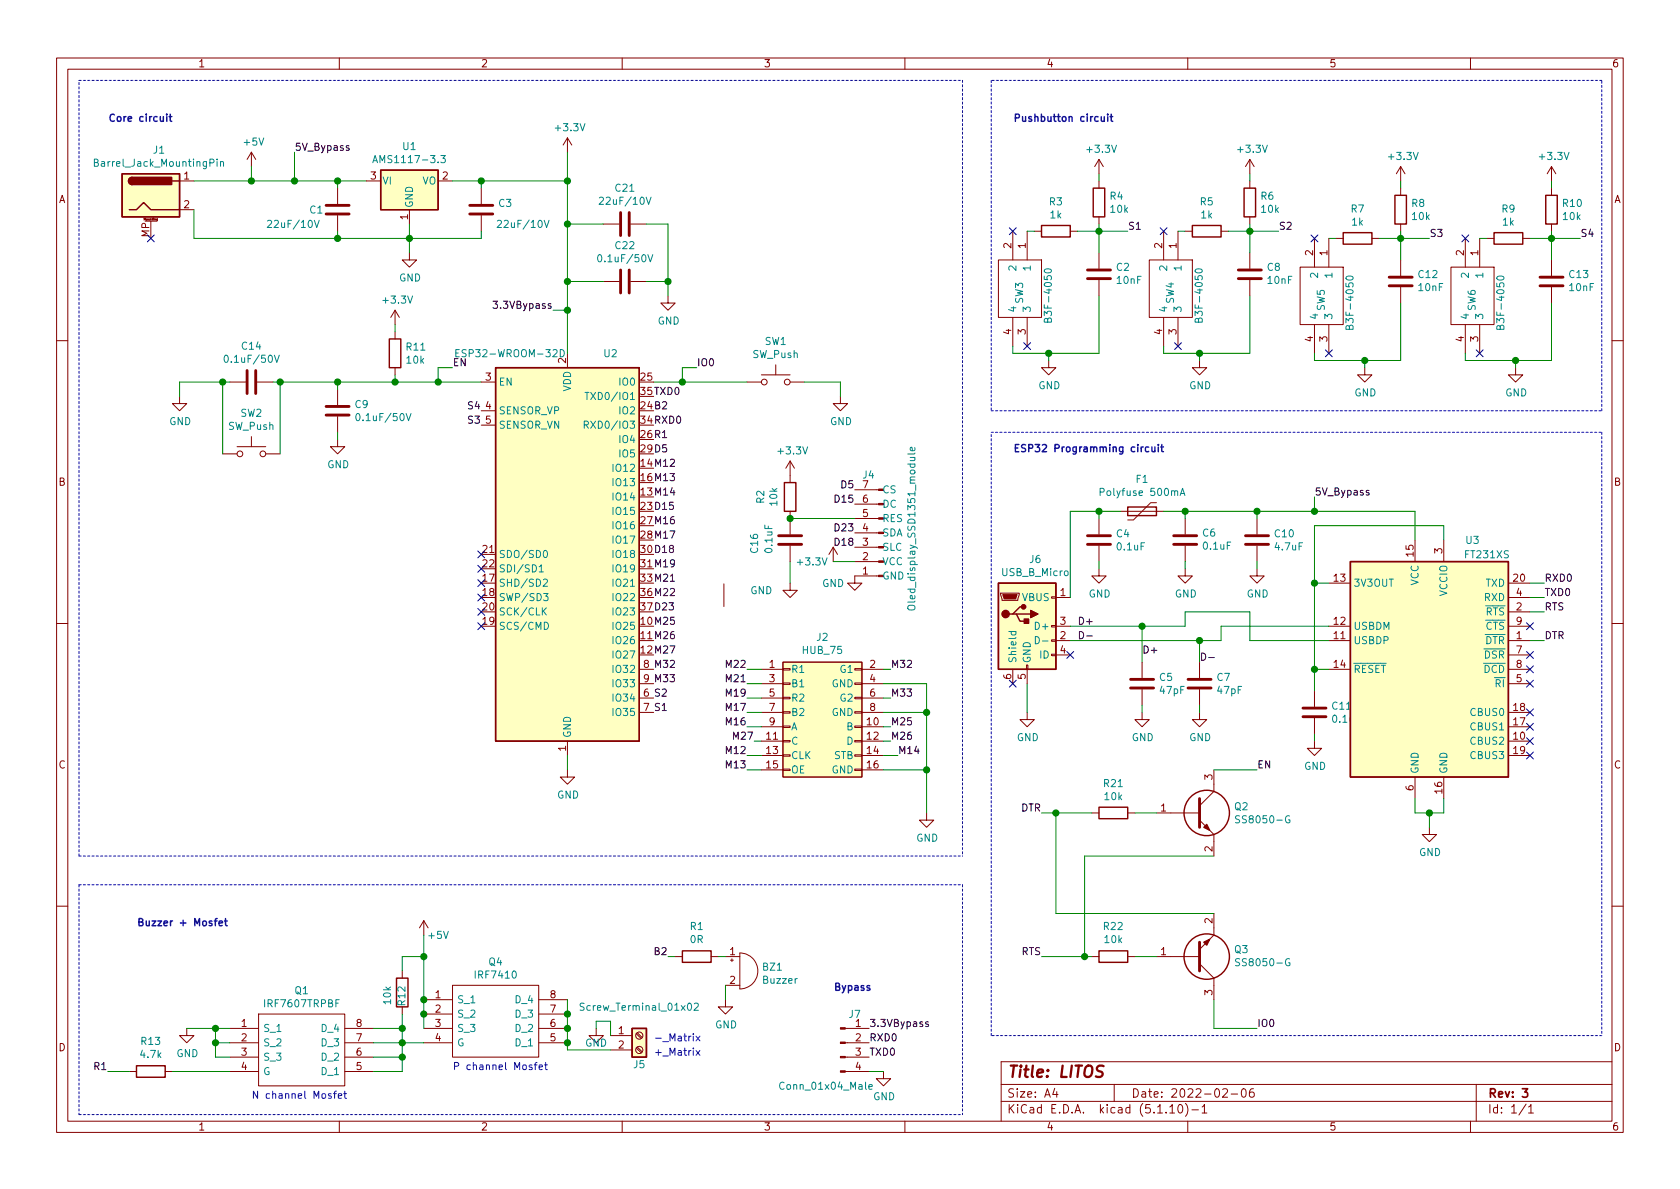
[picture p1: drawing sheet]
<svg xmlns="http://www.w3.org/2000/svg" width="297mm" height="210mm" viewBox="0 0 297 210" stroke-linecap="round" stroke-linejoin="round" font-family="sans-serif">
<g fill="none" stroke="#840000" stroke-width=".18">
<path d="M10 10.3h277v189.9h-277zM12 12.2h273v186.1h-273zM60 10.3v1.9M110 10.3v1.9M160 10.3v1.9M210 10.3v1.9M260 10.3v1.9M25.7 39.1h2M26.7 39.1v3.1M27.8 38.7v.3l-.1 .1M27.8 38.7l-.1 .1v.1h.1M31.7 32h2.6"/>
<path d="M31.7 37.1h2.6M44.4 26.9v2.6M44.4 26.9l-.7 1.3M44.4 26.9l.8 1.3M59.7 33.3v2.8M59.7 38.1v2.8M64.8 32h2.5M72.4 37.1v2.5M77.5 32h2.5M85.1 33.3v2.8M85.1 38.1v2.8M100.3 24.4l-.7 1.2"/>
<path d="M100.3 24.4v2.5M100.3 24.4l.8 1.2M106.7 39.6h2.8M111.5 39.6h2.8M194.3 28.2v2.5M194.3 32v1.3M194.3 38.3v1.3M194.3 28.2l-.8 1.3M194.3 28.2l.8 1.3M221 28.2v2.5M221 32v1.3M221 38.3v1.3"/>
<path d="M221 28.2l-.8 1.3M221 28.2l.7 1.3M247.6 29.5v2.5M247.6 33.3v1.2M247.6 39.6v1.3M247.6 29.5l-.7 1.2M247.6 29.5l.8 1.2M274.3 29.5v2.5M274.3 33.3v1.2M274.3 39.6v1.3M274.3 29.5l-.7 1.2M274.3 29.5l.8 1.2"/>
<path d="M69.8 54.9v2.5M69.8 58.7v1.2M69.8 54.9l-.7 1.2M69.8 54.9l.8 1.2M72.4 44.7v1.3h1.3l-1.3 1.2-1.3-1.2h1.3M106.7 49.8h2.8M111.5 49.8h2.8M118.1 52.3v1.3h1.3l-1.3 1.3-1.3-1.3h1.3M176.5 46h7.6v10.1h-7.6zM179.1 40.9v5.1M179.1 56.1v5.1M181.6 40.9v5.1"/>
<path d="M181.6 56.1v5.1M182.9 40.9h1.2M189.2 40.9h1.3M194.3 44.7v2.8M194.3 49.5v2.8M203.2 46h7.6v10.1h-7.6zM205.7 40.9v5.1M205.7 56.1v5.1M208.3 40.9v5.1M208.3 56.1v5.1M209.5 40.9h1.3M215.9 40.9h1.3"/>
<path d="M221 44.7v2.8M221 49.5v2.8M229.9 47.2h7.6v10.2h-7.6zM232.4 42.2v5M232.4 57.4v5.1M234.9 42.2v5M234.9 57.4v5.1M236.2 42.2h1.3M242.6 42.2h1.2M247.6 46v2.8M247.6 50.8v2.8M256.5 47.2h7.7v10.2h-7.7z"/>
<path d="M259.1 42.2v5M259.1 57.4v5.1M261.6 42.2v5M261.6 57.4v5.1M262.9 42.2h1.3M269.2 42.2h1.3M274.3 46v2.8M274.3 50.8v2.8M10 60.2h2M31.7 70.1v1.3h1.3l-1.3 1.2-1.2-1.2h1.2M40.6 67.6h2.8M41.9 79h5.1"/>
<path d="M44.4 77.2v1.8M45.5 67.6h2.8M59.7 77.7v1.3h1.3l-1.3 1.3-1.3-1.3h1.3M59.7 68.8v2.8M59.7 73.7v2.7M69.8 65v1.3M85.1 67.6h2.5M85.1 72.6h2.5M85.1 75.2h2.5M100.3 62.5v2.5M132.1 67.6h2.5M134.6 66.3h5.1"/>
<path d="M137.2 64.5v1.8M139.7 67.6h2.5M148.6 70.1v1.3h1.3l-1.3 1.2-1.3-1.2h1.3M185.4 63.7v1.3h1.3l-1.3 1.3-1.3-1.3h1.3M212.1 63.7v1.3h1.3l-1.3 1.3-1.3-1.3h1.3M241.3 65v1.3h1.3l-1.3 1.3-1.3-1.3h1.3M268 65v1.3h1.2l-1.2 1.3-1.3-1.3h1.3M285 60.2h2M39.4 80.3h2.5M47 80.3h2.5M139.7 81.5l-.8 1.3M139.7 81.5v3.8"/>
<path d="M139.7 90.4v4.1M139.7 96.5v2.8M139.7 81.5l.8 1.3M147.3 96.8l-.7 1.2M147.3 96.8v2.5M147.3 96.8l.8 1.2M151.1 86.6h4.2M151.1 89.1h4.2M151.1 91.7h4.2M151.1 94.2h4.2M151.1 96.8h4.2M151.1 99.3h4.2"/>
<path d="M194.3 91.7v2.8M194.3 96.5v2.8M198.1 90.4h7.6M204.5 88.9h-1l-3.1 3h-1M209.5 91.7v2.8M209.5 96.5v2.8M222.2 91.7v2.8M222.2 96.5v2.8M250.2 95.5v3.8M255.3 95.5v3.8M10 110.3h2M113 118.4h2.6"/>
<path d="M128 103.2v4.1M134.6 118.4h3.8M138.4 117.1h14v20.3h-14zM138.4 118.2h1.3v.3h-1.3zM139.7 103.1v1.3h1.3l-1.3 1.3-1.3-1.3h1.3M151.1 118.2h1.3v.3h-1.3zM152.4 118.4h3.8M155.3 101.8h-4.2v1.3h1.3l-1.3 1.3-1.2-1.3h1.2M176.9 104.9h3.3v.3l-.2 1h-2.8zM179.1 118.4v2.5M181.5 117.6h.2v.8h-.2zM181.6 118.4v2.5"/>
<path d="M185.9 115.7h.8v.2h-.8zM185.9 113.2h.8v.2h-.8zM185.9 110.6h.8v.3h-.8zM185.9 105.5h.8v.3h-.8zM186.7 105.7h2.5M186.7 113.3h2.5M186.7 110.7h2.5M186.7 115.8h2.5M194.3 100.6v1.2h1.3l-1.3 1.3-1.3-1.3h1.3M201.9 117.1v2.8M209.5 100.6v1.2h1.3l-1.3 1.3-1.2-1.3h1.2M212.1 117.1v2.8"/>
<path d="M222.2 100.6v1.2h1.3l-1.3 1.3-1.2-1.3h1.2M234.9 113.3h3.9M234.9 110.7h3.9M234.9 103.1h3.9M234.9 118.4h3.9M266.7 105.7h3.8M266.7 113.3h3.8M266.7 110.7h3.8M266.7 115.8h3.8M266.7 103.1h3.8M266.7 118.4h3.8M266.7 108.2h3.8"/>
<path d="M285 110.3h2M100.3 136.1v1.3h1.3l-1.3 1.3-1.2-1.3h1.2M100.3 131.1v2.5M113 126h2.6M113 120.9h2.6M113 123.4h2.6M134.6 131.1h3.8M134.6 128.5h3.8M134.6 126h3.8M134.6 133.6h3.8M134.6 120.9h3.8M134.6 123.4h3.8"/>
<path d="M134.6 136.1h3.8M138.4 136h1.3v.3h-1.3zM138.4 133.5h1.3v.2h-1.3zM138.4 130.9h1.3v.3h-1.3zM138.4 128.4h1.3v.2h-1.3zM138.4 125.9h1.3v.2h-1.3zM138.4 123.3h1.3v.3h-1.3zM138.4 120.8h1.3v.2h-1.3zM151.1 136h1.3v.3h-1.3zM151.1 133.5h1.3v.2h-1.3zM151.1 130.9h1.3v.3h-1.3zM151.1 128.4h1.3v.2h-1.3z"/>
<path d="M151.1 125.9h1.3v.2h-1.3zM151.1 123.3h1.3v.3h-1.3zM151.1 120.8h1.3v.2h-1.3zM152.4 131.1h3.8M152.4 128.5h3.8M152.4 126h3.8M152.4 133.6h3.8M152.4 120.9h3.8M152.4 123.4h3.8M152.4 136.1h3.8M181.6 126v1.2h1.3l-1.3 1.3-1.3-1.3h1.3M201.9 126v1.2h1.3l-1.3 1.3-1.2-1.3h1.2"/>
<path d="M201.9 121.9v2.8M212.1 126v1.2h1.3l-1.3 1.3-1.3-1.3h1.3M212.1 121.9v2.8M214.6 136.1v3.8l-2.5 2.6M232.4 131.1v1.2h1.3l-1.3 1.3-1.3-1.3h1.3M232.4 122.2v2.8M232.4 127v2.8M250.2 137.4v3.8M255.3 137.4v3.8M266.7 131.1h3.8M266.7 128.5h3.8M266.7 126h3.8"/>
<path d="M266.7 133.6h3.8M266.7 120.9h3.8M163.8 143.8v1.2h1.3l-1.3 1.3-1.2-1.3h1.2M193 143.8h1.3M199.4 143.8h1.3M204.5 143.8h7.6M212.1 145l2.5 2.6v3.8M252.7 146.3v1.3h1.3l-1.3 1.2-1.2-1.2h1.2M10 160.2h2M45.7 179.3h15.3v12.7h-15.3zM71.1 171.7v1.3M71.1 178v1.3"/>
<path d="M74.9 176.8h5.1M74.9 179.3h5.1M74.9 162.8l-.7 1.3M74.9 162.8v2.5M74.9 162.8l.8 1.3M80 174.2h15.2v12.7h-15.2zM95.2 176.8h5.1M95.2 179.3h5.1M119.4 169.2h1.2M125.7 169.2h1.3M128.3 176.8v1.2h1.2l-1.2 1.3-1.3-1.3h1.3M128.3 169.2h2.5"/>
<path d="M128.3 174.2h2.5M129.2 169.8h.5M129.4 169.5v.5M130.8 168.5a3.2 3.2 0 0 1 3.2 3.2 3.2 3.2 0 0 1-3.2 3.2zM193 169.2h1.3M199.4 169.2h1.3M204.5 169.2h7.6M212.1 170.4l2.5 2.6v3.8M214.6 161.5v3.8l-2.5 2.6M285 160.2h2M22.9 189.5h1.2M29.2 189.5h1.3"/>
<path d="M33 181.9v1.2h1.3l-1.3 1.3-1.3-1.3h1.3M40.6 181.9h5.1M40.6 184.4h5.1M40.6 186.9h5.1M40.6 189.5h5.1M60 198.3v1.9M61 181.9h5M61 184.4h5M61 186.9h5M61 189.5h5M74.9 181.9h5.1M74.9 184.4h5.1"/>
<path d="M95.2 181.9h5.1M95.2 184.4h5.1M105.4 181.9v1.2h1.3l-1.3 1.3-1.3-1.3h1.3M107.9 183.1h3.9M107.9 185.7h3.9M110 198.3v1.9M112.5 185.3l.9 .9M112.5 182.8l.9 .8M112.7 185.2l.8 .8M112.7 182.6l.8 .9M149.5 181.9h4.2M149.5 184.4h4.2"/>
<path d="M149.5 186.9h4.2M149.5 189.5h4.2M156.2 189.5v1.2h1.3l-1.3 1.3-1.3-1.3h1.3M160 198.3v1.9M177 194.8h108M177 191.8h108M186.5 192.5l-.4 1h1M186.8 193v1M197 191.8v3M206.8 195.8l.5-.5v1.5M206.8 196.8h.9M208.5 195.4l.1-.1a.8 .8 0 0 1 .5 .8 .8 .8 0 0 1-.5 .7 1 1 0 0 1-.1-1.4z"/>
<path d="M209.6 195.1a1.71 1.71 0 0 1 0 2.3M210 198.3v1.9M210.7 196.3h1.2M212.5 195.8l.5-.5v1.5M212.5 196.8h.9M216.2 192.7l.2-.2h.4l.2 .5-.9 1h.9M217.7 193.5h1.1M219.6 192.7l.4-.2a.94 .94 0 0 1 0 1.5 .82 .82 0 0 1-.4-1.3zM221.6 192.5a.59 .59 0 0 0-.7 .7l.1 .7 .2 .1 .5-.1 .1-.5-.2-.2-.4-.1-.3 .3M260 198.3v1.9M261 191.8v6.5M269.8 195.2l-1.2 2"/>
<path d="M270.3 195.8l.4-.5v1.5M270.3 196.8h.8M285 187.8h-108v10.4"/>
<circle cx="135.1" cy="67.6" r=".51"/>
<circle cx="139.2" cy="67.6" r=".51"/>
<circle cx="42.4" cy="80.3" r=".51"/>
<circle cx="46.5" cy="80.3" r=".51"/>
<circle cx="113" cy="183.1" r=".63"/>
<circle cx="113" cy="185.7" r=".63"/>
</g>
<path d="M269.2 192.5h.9l-.5 .6 .4 .1v.7l-.2 .1-.6-.1" fill="none" stroke="#840000" stroke-width=".3"/>
<path d="M195.1 188.5a.84 .84 0 0 0-1 .1 .46 .46 0 0 0 .2 .8l.3 .1a.48 .48 0 0 1 .4 .5 .48 .48 0 0 1-.5 .4l-.7-.1" fill="none" stroke="#840000" stroke-width=".41"/>
<g fill="#ffffc2" stroke="#ffffc2" stroke-width=".18">
<path d="M67.3 30.1h10.2v7h-10.2z"/>
<path d="M21.6 30.7h10.1v7.6h-10.1z"/>
<path d="M176.5 103.1h10.2v15.3h-10.2z"/>
<path d="M238.8 99.3h27.9v38.1h-27.9z"/>
<path d="M87.6 65h25.4v66.1h-25.4z"/>
<path d="M111.8 181.9h2.5v5h-2.5z"/>
<path d="M138.4 117.1h14v20.3h-14z"/>
</g>
<g fill="none" stroke="#840000" stroke-width=".25">
<path d="M21.6 30.7h10.1v7.6h-10.1zM22.9 37.1h1.2l1.3-1.3 1.3 1.3h5M23.4 31.4a.63 .63 0 0 0-.7 .6 .63 .63 0 0 0 .7 .6M30.5 32h1.2M67.3 30.1h10.2v7h-10.2zM184.1 39.9h5.1v2h-5.1zM193.3 33.3h2v5h-2zM210.8 39.9h5.1v2h-5.1zM220 33.3h2v5h-2zM246.6 34.5h2.1v5.1h-2.1zM273.3 34.5h2v5.1h-2zM68.8 59.9h2.1v5.1h-2.1z"/>
<path d="M237.5 41.1h5.1v2.1h-5.1zM264.2 41.1h5v2.1h-5zM87.6 65h25.4v66.1h-25.4zM138.7 85.3h2v5.1h-2zM199.4 89.7h5.1v1.5h-5.1zM238.8 99.3h27.9v38.1h-27.9zM176.5 103.1h10.2v15.3h-10.2zM179.1 108.6h.6l.6 1.2h1.3M179.7 108.6h2.5M181 107.3h-.7l-1.2 1.3h-.7M194.3 142.7h5.1v2.1h-5.1zM70.1 173h2v5h-2z"/>
<path d="M120.6 168.1h5.1v2.1h-5.1zM194.3 168.1h5.1v2.1h-5.1zM24.1 188.5h5.1v2h-5.1zM111.8 181.9h2.5v5h-2.5z"/>
<circle cx="213.4" cy="143.8" r="4"/>
<circle cx="213.4" cy="169.2" r="4"/>
</g>
<g fill="none" stroke="#008484" stroke-width=".18">
<path d="M16.7 28.7h.5l.1-.2v-.2l-.6-.2v1.3h.5l.1-.1 .1-.3-.3-.3M38.4 28.1v.2M38.4 28.6v.8M39 28.7l.2-.1h.3v.8M39 28.6v.8M47.3 39.1l.5-.1 .2 .3-.8 .9h.8M55.6 39l.4 1.2 .4-1.2M65.9 28.8l.4-1.3 .5 1.3M66 28.4h.6M78 27.5h.7l-.4 .5 .4 .1v.4l-.2 .3-.5-.2M87.9 39.1l.5-.1 .3 .3-.8 .9h.8M96.2 39l.4 1.2 .5-1.2"/>
<path d="M106 35l.5-.1 .2 .3-.8 .9h.8M114.2 34.9l.5 1.2 .4-1.2M105.8 45.2l.2-.2a.67 .67 0 0 1 .4 .7 .67 .67 0 0 1-.4 .6l-.3-.5zM114.6 45l.4 1.3 .4-1.3M184.8 47.6a.68 .68 0 0 1 1.1 .3 .73 .73 0 0 1-1.3-.1zM185.2 56.5l.3-.3h.2l.2 .3v.5h-1.3l.2-.6 .2-.1 .2 .1v.6M211.4 47.6a.68 .68 0 0 1 1.2 .3 .73 .73 0 0 1-1.3-.1zM211.9 56.5l.2-.3h.2l.3 .3v.5h-1.3l.1-.6 .3-.1 .2 .1v.6M238.1 48.9a.68 .68 0 0 1 1.1 .3 .73 .73 0 0 1-1.2-.1zM238.6 57.8l.2-.3h.2l.2 .3v.4h-1.2l.1-.6h.2l.2 .1 .1 .5M264.8 48.9a.68 .68 0 0 1 1.1 .3 .73 .73 0 0 1-1.3-.1zM265.3 57.8l.2-.3h.2l.2 .3v.4h-1.3l.2-.6h.2l.2 .1 .1 .5"/>
<path d="M39.8 62.9l.1-.1a.67 .67 0 0 1 .5 .6 .67 .67 0 0 1-.5 .7l-.3-.5zM48.5 62.8l.4 1.3 .5-1.3M63 73.2l.2-.1a.67 .67 0 0 1 .5 .7 .67 .67 0 0 1-.5 .6l-.3-.5zM71.8 73.1l.4 1.3 .5-1.3M80.6 62.4h.4M81.2 61.8h-.6v1.3h.6M99.1 61.8a.64 .64 0 0 1 .7 .7 .64 .64 0 0 1-.7 .6zM103.3 75.1h.6l.1-.2v-.3l-.2-.1h-.5v1.2M103.4 69.4h.7M103.6 75.1l.4 .6M103.8 69.4v1.3M161.7 79.1l.1 .4-.2 .2-.6-.1v-.5h.2l.1 .6"/>
<path d="M96.2 97.5l.2-.2a.67 .67 0 0 1 .4 .7 .67 .67 0 0 1-.4 .6l-.3-.2v-.3zM161.8 80.1l-.2 .2h-1.1M194.5 87h.6l.1-.5-.2-.1h-.5v1.2M208.7 87.6l.4-1.2 .4 1.2M208.8 87.3h.6M95.3 100.2l.4-.3v1.2M95.3 101.1h.8M96.1 102.5l.4-.1 .3 .4-.8 .9h.8M96.1 108l.5 .8M96.1 104.9h.8l-.4 .5 .4 .2-.1 .6h-.5l-.2-.1M96.2 110a.64 .64 0 0 1 .8 .7 .64 .64 0 0 1-.8 .6zM96.6 107.5l-.7 .7"/>
<path d="M160.7 107.1a.88 .88 0 0 1 1.1 .2l-.1 .4a.83 .83 0 0 1-1.2-.1zM178.4 111.7h1.2M178.8 111.7v.4l.2 .2 .6-.1v-.5M183.1 112.6a.64 .64 0 0 1 .7 .6 .64 .64 0 0 1-.7 .6zM184.3 113.4h1M219.2 144.3l-.5-.1-.2 .2-.1 .2 .2 .2 .4 .2 .2 .3-.3 .2h-.5M228 144.3a.59 .59 0 0 0-.7 .6 .59 .59 0 0 0 .7 .6l.1-.5h-.3M103.3 177.5l-.5-.1-.2 .1 .1 .4 .5 .3 .1 .2-.3 .3-.4-.1M122.8 177.5l.4-.1 .3 .3-.1 .2-.7 .8h.8M219.2 169.6l-.5-.1-.2 .1-.1 .3 .2 .2 .4 .2 .2 .3-.3 .2-.5-.1M228 169.6a.59 .59 0 0 0-.7 .6 .59 .59 0 0 0 .7 .5l.1-.4h-.3M153.6 192.2l.6-.1v-.3h-.4l-.2 .2 .1 .6h.5"/>
</g>
<g fill="#840000" stroke="#840000" stroke-width=".25">
<path d="M22.9 31.5l.5-.1v1.2a.64 .64 0 0 1-.6-.4 .64 .64 0 0 1 .1-.7z"/>
<path d="M23.4 31.4h7v1.2h-7z"/>
<path d="M212.9 166.6l1-.5-.5 1z"/>
<path d="M212.9 146.3l.5-.5 .5 1z"/>
<path d="M181.1 109.5h.8v.7h-.8z"/>
<path d="M182.2 107.9l1.3 .7-1.3 .6z"/>
<circle cx="177.8" cy="108.6" r=".63"/>
<circle cx="181" cy="107.3" r=".38"/>
</g>
<g fill="none" stroke="#840000" stroke-width=".51">
<path d="M57.7 37.8h4M57.7 36.3h4M83.1 37.8h4M83.1 36.3h4M109.7 37.6v4.1M111.3 37.6v4.1M109.7 47.7v4.1M111.3 47.7v4.1M192.3 47.7h4M192.3 49.3h4M218.9 47.7h4.1M218.9 49.3h4.1"/>
<path d="M245.6 49h4.1M245.6 50.5h4.1M272.3 49h4.1M272.3 50.5h4.1M43.7 65.5v4.1M45.2 65.5v4.1M57.7 73.4h4M57.7 71.9h4M137.7 94.7h4M137.7 96.3h4M192.3 94.7h4M192.3 96.3h4"/>
<path d="M207.5 94.7h4.1M207.5 96.3h4.1M220.2 94.7h4.1M220.2 96.3h4.1M199.9 121.7h4.1M199.9 120.1h4.1M210.1 121.7h4M210.1 120.1h4M230.4 126.7h4M230.4 125.2h4M212.1 141.2v5.1M212.1 166.6v5.1"/>
</g>
<g fill="#840000" stroke="#840000" stroke-width=".18">
<path d="M148.6 189.4h.9v.2h-.9z"/>
<path d="M148.6 186.8h.9v.3h-.9z"/>
<path d="M148.6 184.3h.9v.2h-.9z"/>
<path d="M148.6 181.7h.9v.3h-.9z"/>
<path d="M177.3 105.2h2.5l-.2 .7h-2.1z"/>
<path d="M155.3 86.5h.9v.2h-.9z"/>
<path d="M155.3 89h.9v.3h-.9z"/>
<path d="M155.3 91.6h.9v.2h-.9z"/>
<path d="M155.3 94.1h.9v.3h-.9z"/>
<path d="M155.3 96.6h.9v.3h-.9z"/>
<path d="M155.3 99.2h.9v.2h-.9z"/>
<path d="M155.3 101.7h.9v.3h-.9z"/>
</g>
<g fill="none" stroke="#0000c2" stroke-width=".18" stroke-dasharray=".4 .4">
<path d="M14 14.2h156.2M170.2 14.2v137.2M175.3 14.2v58.4M283.2 14.2h-107.9M175.3 72.6h107.9M175.3 76.4h107.9M283.2 72.6v-58.4M283.2 76.4v106.7M14 151.4h156.2M14 156.5v40.6M14 156.5h156.2M14 151.4v-137.2"/>
<path d="M170.2 156.5v40.6M14 197.1h156.2M175.3 183.1v-106.7M283.2 183.1h-107.9"/>
</g>
<g fill="none" stroke="#008400" stroke-width=".18">
<path d="M34.3 32h30.5M34.3 37.1v5.1h50.8v-1.3M44.4 29.5v2.5M52.1 26.9v5.1M59.7 32v1.3M72.4 39.6v5.1M80 32h20.3M85.1 32v1.3M100.3 26.9v35.6M100.3 39.6h6.4M114.3 39.6h3.8v12.7M194.3 30.7v1.3"/>
<path d="M194.3 39.6v5.1M221 30.7v1.3M221 39.6v5.1M247.6 32v1.3M274.3 32v1.3M59.7 40.9v1.3M69.8 57.4v1.3M97.8 54.9h2.5M100.3 49.8h6.4M114.3 49.8h3.8M181.6 40.9h1.3M190.5 40.9h8.9"/>
<path d="M194.3 52.3v10.2h-15.2v-1.3M208.3 40.9h1.2M217.2 40.9h8.9M221 52.3v10.2h-15.3v-1.3M234.9 42.2h1.3M243.8 42.2h8.9M247.6 53.6v10.1h-15.2v-1.2M247.6 40.9v5.1M261.6 42.2h1.3M270.5 42.2h8.9M274.3 40.9v5.1M274.3 53.6v10.1h-15.2v-1.2"/>
<path d="M39.4 67.6v12.7M40.6 67.6h-8.9v2.5M48.3 67.6h36.8M49.5 67.6v12.7M59.7 67.6v1.2M59.7 76.4v1.3M69.8 66.3v1.3M80 65h-2.5v2.6M115.6 67.6h16.5M123.2 65h-2.6v2.6M142.2 67.6h6.4v2.5M185.4 62.5v1.2"/>
<path d="M212.1 62.5v1.2M241.3 63.7v1.3M268 63.7v1.3M139.7 99.3v3.8M139.7 91.7h11.4M147.3 99.3h3.8M194.3 90.4v1.3M194.3 99.3v1.3M198.1 90.4h-8.9v15.3M205.7 90.4h44.5v5.1M209.5 90.4v1.3M209.5 99.3v1.3"/>
<path d="M222.2 90.4v1.3M222.2 99.3v1.3M232.4 87.9v2.5M255.3 95.5v-2.5h-22.9v29.2M132.1 118.4h2.5M156.2 118.4h1.3M189.2 110.7h20.3v-2.5h11.5v5.1h13.9M201.9 110.7v6.4M212.1 113.3v3.8M232.4 103.1h2.5M232.4 118.4h2.5M234.9 110.7h-19v2.6h-26.7"/>
<path d="M270.5 103.1h2.5M270.5 113.3h2.5M270.5 108.2h2.5M270.5 105.7h2.5M100.3 133.6v2.5M132.1 136.1h2.5M132.1 120.9h2.5M132.1 123.4h2.5M132.1 126h2.5M132.1 128.5h2.5M132.1 133.6h2.5M133.3 131.1h1.3"/>
<path d="M156.2 136.1h7.6M156.2 120.9h7.6v22.9M156.2 123.4h1.3M156.2 126h7.6M156.2 128.5h1.3M156.2 133.6h2.5M156.2 131.1h1.3M181.6 120.9v5.1M201.9 124.7v1.3M212.1 124.7v1.3M214.6 136.1h7.6M232.4 129.8v1.3"/>
<path d="M184.1 143.8h8.9M186.7 143.8v17.7h27.9M200.7 143.8h3.8M214.6 151.4h-22.8v17.8M250.2 141.2v2.6h5.1v-2.6M252.7 143.8v2.5M71.1 179.3v10.2h-5.1M74.9 169.2h-3.8v2.5M74.9 165.3v16.6M100.3 176.8v8.9h7.6M118.1 169.2h1.3M127 169.2h1.3"/>
<path d="M128.3 174.2v2.6M184.1 169.2h8.9M200.7 169.2h3.8M214.6 176.8v5.1h7.6M19 189.5h3.9M30.5 189.5h10.1M33 181.9h7.6M38.1 184.4h2.5M38.1 181.9v5h2.5M66 181.9h5.1M66 184.4h8.9M66 186.9h5.1"/>
<path d="M105.4 181.9v-1.3h2.5v2.5M153.7 189.5h2.5"/>
</g>
<path d="M61.7 25.8l-.3-.1-.2 .2 .1 .2 .4 .1v.3h-.5M87.2 53.3h.8l-.4 .4 .3 .2v.5l-.2 .1-.5-.1M242 86.8l-.3-.1-.1 .2v.2l.4 .1v.3h-.4M190.9 111.7a.64 .64 0 0 1 .7 .6 .64 .64 0 0 1-.7 .6zM192.1 112.5h1M212.4 115.5a.64 .64 0 0 1 .8 .6 .64 .64 0 0 1-.8 .7zM213.7 116.3h1M164.1 180.7h-.3l-.1 .2v.1l.4 .2v.3h-.4" fill="none" stroke="#000" stroke-width=".18"/>
<g fill="none" stroke="#0000c2" stroke-width=".25">
<path d="M29.5 20.2v.1M29.5 20.6v.9M29.9 20.6h.5M30.1 20.2v1.1l.3 .2M195.9 20.2v.1M195.9 20.6v.9M196.3 20.6h.4M196.5 20.2v1.1l.2 .2M203.1 79.1l-.4-.1-.2 .3 .1 .5h.5M203.7 79v.8l.3 .1 .2-.1M204.2 79v.9M204.8 78.6v.1"/>
<path d="M204.8 79v.9M205.2 79h.5M205.4 78.6v1.1l.3 .2M37.9 162.9h.5M38.4 162.4l-.3 .2v1.1M38.7 163.3l.6-.1v-.3h-.4l-.2 .1 .1 .6h.5M39.7 162.9h.5M39.9 162.4v1.1l.3 .2"/>
</g>
<g fill="none" stroke="#0000c2" stroke-width=".18">
<path d="M59 193.4h.5M59.5 193l-.3 .1v1.1M59.8 193.8l.6-.1v-.3h-.4l-.2 .2 .1 .6h.5M60.8 193.4h.5M61 193v1.1l.3 .1M94.5 188.3h.4M94.9 187.9l-.3 .2v1M95.3 188.7l.6-.1v-.2l-.4-.1-.2 .2 .1 .6h.5M96.3 188.3h.5M96.5 187.9v1.1l.3 .1M122.6 182.8v.1M122.6 183.2v.9"/>
<path d="M123.1 185.8l.6 .8M123.1 183.2l.6 .9M123.7 185.8l-.6 .8M123.7 183.2l-.6 .9"/>
</g>
<g fill="#008400" stroke="#008400" stroke-width=".25">
<circle cx="38.1" cy="181.9" r=".51"/>
<circle cx="100.3" cy="179.3" r=".51"/>
<circle cx="71.1" cy="186.9" r=".51"/>
<circle cx="209.6" cy="90.4" r=".51"/>
<circle cx="194.3" cy="90.4" r=".51"/>
<circle cx="74.9" cy="169.2" r=".51"/>
<circle cx="212.1" cy="62.5" r=".51"/>
<circle cx="222.3" cy="90.4" r=".51"/>
<circle cx="39.4" cy="67.6" r=".51"/>
<circle cx="194.3" cy="40.9" r=".51"/>
<circle cx="232.4" cy="90.4" r=".51"/>
<circle cx="241.3" cy="63.7" r=".51"/>
<circle cx="232.4" cy="103.1" r=".51"/>
<circle cx="232.4" cy="118.4" r=".51"/>
<circle cx="163.8" cy="126" r=".51"/>
<circle cx="221" cy="40.9" r=".51"/>
<circle cx="252.7" cy="143.8" r=".51"/>
<circle cx="247.7" cy="42.2" r=".51"/>
<circle cx="118.1" cy="49.8" r=".51"/>
<circle cx="69.9" cy="67.6" r=".51"/>
<circle cx="59.7" cy="67.6" r=".51"/>
<circle cx="74.9" cy="179.3" r=".51"/>
<circle cx="139.7" cy="91.7" r=".51"/>
<circle cx="191.8" cy="169.2" r=".51"/>
<circle cx="100.3" cy="181.9" r=".51"/>
<circle cx="186.7" cy="143.8" r=".51"/>
<circle cx="274.3" cy="42.2" r=".51"/>
<circle cx="120.7" cy="67.6" r=".51"/>
<circle cx="59.7" cy="32" r=".51"/>
<circle cx="59.7" cy="42.2" r=".51"/>
<circle cx="85.1" cy="32" r=".51"/>
<circle cx="38.1" cy="184.4" r=".51"/>
<circle cx="49.5" cy="67.6" r=".51"/>
<circle cx="44.5" cy="32" r=".51"/>
<circle cx="163.8" cy="136.1" r=".51"/>
<circle cx="71.1" cy="181.9" r=".51"/>
<circle cx="100.3" cy="54.9" r=".51"/>
<circle cx="74.9" cy="176.8" r=".51"/>
<circle cx="201.9" cy="110.7" r=".51"/>
<circle cx="100.3" cy="32" r=".51"/>
<circle cx="71.1" cy="184.4" r=".51"/>
<circle cx="77.5" cy="67.6" r=".51"/>
<circle cx="100.3" cy="184.4" r=".51"/>
<circle cx="212.1" cy="113.3" r=".51"/>
<circle cx="100.3" cy="39.6" r=".51"/>
<circle cx="100.3" cy="49.8" r=".51"/>
<circle cx="185.4" cy="62.5" r=".51"/>
<circle cx="52.1" cy="32" r=".51"/>
<circle cx="268" cy="63.7" r=".51"/>
<circle cx="72.4" cy="42.2" r=".51"/>
</g>
<g fill="none" stroke="#000084" stroke-width=".18">
<path d="M26.1 41.5l1.2 1.3M27.3 41.5l-1.2 1.3M178.5 40.3l1.2 1.2M179.7 40.3l-1.2 1.2M205.1 40.3l1.2 1.2M206.3 40.3l-1.2 1.2M231.8 41.5l1.2 1.3M233 41.5l-1.2 1.3M258.5 41.5l1.2 1.3M259.7 41.5l-1.2 1.3M181 60.6l1.2 1.2M182.2 60.6l-1.2 1.2"/>
<path d="M207.7 60.6l1.2 1.2M208.9 60.6l-1.2 1.2M234.3 61.9l1.3 1.2M235.6 61.9l-1.3 1.2M261 61.9l1.2 1.2M262.2 61.9l-1.2 1.2M84.5 97.4l1.2 1.2M84.5 100l1.2 1.2M85.7 97.4l-1.2 1.2M85.7 100l-1.2 1.2M84.5 110.1l1.2 1.2M84.5 107.6l1.2 1.2"/>
<path d="M84.5 105l1.2 1.3M84.5 102.5l1.2 1.2M85.7 110.1l-1.2 1.2M85.7 107.6l-1.2 1.2M85.7 105l-1.2 1.3M85.7 102.5l-1.2 1.2M188.6 115.2l1.2 1.2M189.8 115.2l-1.2 1.2M269.9 110.1l1.2 1.2M269.9 115.2l1.2 1.2M269.9 117.7l1.2 1.3M271.1 110.1l-1.2 1.2"/>
<path d="M271.1 115.2l-1.2 1.2M271.1 117.7l-1.2 1.3M178.5 120.3l1.2 1.2M179.7 120.3l-1.2 1.2M269.9 120.3l1.2 1.2M269.9 125.4l1.2 1.2M269.9 127.9l1.2 1.2M269.9 130.4l1.2 1.3M269.9 133l1.2 1.2M271.1 120.3l-1.2 1.2M271.1 125.4l-1.2 1.2M271.1 127.9l-1.2 1.2"/>
<path d="M271.1 130.4l-1.2 1.3M271.1 133l-1.2 1.2"/>
</g>
<text font-size="2.8" fill="#840000" x="178" y="190.5">Title: LITOS</text>
<g font-size="2.1" fill="#840000">
<text x="178" y="196.9">KiCad E.D.A. kicad (5.1.10)-1</text>
<text x="178" y="194.1">Size: A4</text>
<text x="200" y="194.1">Date: 2022-02-06</text>
<text x="263" y="194.1">Rev: 3</text>
<text x="263" y="196.9">Id: 1/1</text>
</g>
<g font-size="1.8" fill="#840000">
<text x="35" y="11.9">1</text>
<text x="85" y="11.9">2</text>
<text x="135" y="11.9">3</text>
<text x="185" y="11.9">4</text>
<text x="235" y="11.9">5</text>
<text x="285" y="11.9">6</text>
<text x="10.4" y="35.9">A</text>
<text x="32.5" y="31.7">1</text>
<text x="65.6" y="31.7">3</text>
<text x="78.3" y="31.7">2</text>
<text x="285.4" y="35.9">A</text>
<text x="26.4" y="42" transform="rotate(-90 26.4 42)">MP</text>
<text x="32.5" y="36.8">2</text>
<text x="72.1" y="38.8" transform="rotate(-90 72.1 38.8)">1</text>
<text x="178.8" y="43.9" transform="rotate(-90 178.8 43.9)">2</text>
<text x="181.4" y="43.9" transform="rotate(-90 181.4 43.9)">1</text>
<text x="205.5" y="43.9" transform="rotate(-90 205.5 43.9)">2</text>
<text x="208" y="43.9" transform="rotate(-90 208 43.9)">1</text>
<text x="232.2" y="45.2" transform="rotate(-90 232.2 45.2)">2</text>
<text x="234.7" y="45.2" transform="rotate(-90 234.7 45.2)">1</text>
<text x="258.8" y="45.2" transform="rotate(-90 258.8 45.2)">2</text>
<text x="261.4" y="45.2" transform="rotate(-90 261.4 45.2)">1</text>
<text x="178.8" y="59.2" transform="rotate(-90 178.8 59.2)">4</text>
<text x="181.4" y="59.2" transform="rotate(-90 181.4 59.2)">3</text>
<text x="205.5" y="59.2" transform="rotate(-90 205.5 59.2)">4</text>
<text x="208" y="59.2" transform="rotate(-90 208 59.2)">3</text>
<text x="100.1" y="64.2" transform="rotate(-90 100.1 64.2)">2</text>
<text x="232.2" y="60.4" transform="rotate(-90 232.2 60.4)">4</text>
<text x="234.7" y="60.4" transform="rotate(-90 234.7 60.4)">3</text>
<text x="258.8" y="60.4" transform="rotate(-90 258.8 60.4)">4</text>
<text x="261.4" y="60.4" transform="rotate(-90 261.4 60.4)">3</text>
<text x="85.9" y="67.3">3</text>
<text x="113.3" y="67.3">25</text>
<text x="85.9" y="72.4">4</text>
<text x="85.9" y="74.9">5</text>
<text x="10.4" y="85.9">B</text>
<text x="152.6" y="88.9">6</text>
<text x="152.6" y="86.4">7</text>
<text x="285.4" y="85.9">B</text>
<text x="152.6" y="94">4</text>
<text x="152.6" y="91.4">5</text>
<text x="85.4" y="97.8">21</text>
<text x="85.4" y="100.3">22</text>
<text x="152.6" y="101.6">1</text>
<text x="152.6" y="99.1">2</text>
<text x="152.6" y="96.5">3</text>
<text x="249.9" y="98.4" transform="rotate(-90 249.9 98.4)">15</text>
<text x="255" y="97.9" transform="rotate(-90 255 97.9)">3</text>
<text x="85.4" y="102.9">17</text>
<text x="85.4" y="105.4">18</text>
<text x="85.4" y="107.9">20</text>
<text x="187.5" y="105.4">1</text>
<text x="235.9" y="102.9">13</text>
<text x="267.6" y="102.9">20</text>
<text x="268.1" y="107.9">2</text>
<text x="268.1" y="105.4">4</text>
<text x="85.4" y="110.5">19</text>
<text x="187.5" y="113">2</text>
<text x="187.5" y="110.5">3</text>
<text x="235.9" y="113">11</text>
<text x="235.9" y="110.5">12</text>
<text x="268.1" y="113">1</text>
<text x="268.1" y="110.5">9</text>
<text x="136" y="118.1">1</text>
<text x="153.8" y="118.1">2</text>
<text x="187.5" y="115.6">4</text>
<text x="235.9" y="118.1">14</text>
<text x="268.1" y="115.6">7</text>
<text x="268.1" y="118.1">8</text>
<text x="136" y="120.6">3</text>
<text x="136" y="123.2">5</text>
<text x="136" y="125.7">7</text>
<text x="153.8" y="120.6">4</text>
<text x="153.8" y="123.2">6</text>
<text x="153.8" y="125.7">8</text>
<text x="178.8" y="120.1" transform="rotate(-90 178.8 120.1)">6</text>
<text x="181.4" y="120.1" transform="rotate(-90 181.4 120.1)">5</text>
<text x="267.6" y="125.7">18</text>
<text x="268.1" y="120.6">5</text>
<text x="135.6" y="130.8">11</text>
<text x="136" y="128.3">9</text>
<text x="153.3" y="128.3">10</text>
<text x="153.3" y="130.8">12</text>
<text x="267.6" y="130.8">10</text>
<text x="267.6" y="128.3">17</text>
<text x="10.4" y="135.9">C</text>
<text x="100.1" y="132.8" transform="rotate(-90 100.1 132.8)">1</text>
<text x="135.6" y="133.3">13</text>
<text x="135.6" y="135.9">15</text>
<text x="153.3" y="133.3">14</text>
<text x="153.3" y="135.9">16</text>
<text x="214.4" y="137.9" transform="rotate(-90 214.4 137.9)">3</text>
<text x="267.6" y="133.3">19</text>
<text x="285.4" y="135.9">C</text>
<text x="205.3" y="143.5">1</text>
<text x="249.9" y="139.8" transform="rotate(-90 249.9 139.8)">6</text>
<text x="255" y="140.3" transform="rotate(-90 255 140.3)">16</text>
<text x="214.4" y="150.6" transform="rotate(-90 214.4 150.6)">2</text>
<text x="214.4" y="163.3" transform="rotate(-90 214.4 163.3)">2</text>
<text x="129.1" y="168.9">1</text>
<text x="129.1" y="174">2</text>
<text x="205.3" y="168.9">1</text>
<text x="77" y="176.5">1</text>
<text x="77" y="179.1">2</text>
<text x="97.3" y="179.1">7</text>
<text x="97.3" y="176.5">8</text>
<text x="214.4" y="176" transform="rotate(-90 214.4 176)">3</text>
<text x="10.4" y="185.9">D</text>
<text x="42.7" y="181.6">1</text>
<text x="42.7" y="184.1">2</text>
<text x="63" y="184.1">7</text>
<text x="63" y="181.6">8</text>
<text x="77" y="181.6">3</text>
<text x="77" y="184.1">4</text>
<text x="97.3" y="184.1">5</text>
<text x="97.3" y="181.6">6</text>
<text x="109.4" y="182.9">1</text>
<text x="109.4" y="185.4">2</text>
<text x="151.3" y="181.6">1</text>
<text x="151.3" y="184.1">2</text>
<text x="285.4" y="185.9">D</text>
<text x="42.7" y="186.7">3</text>
<text x="42.7" y="189.2">4</text>
<text x="63" y="189.2">5</text>
<text x="63" y="186.7">6</text>
<text x="151.3" y="186.7">3</text>
<text x="151.3" y="189.2">4</text>
<text x="35" y="199.9">1</text>
<text x="85" y="199.9">2</text>
<text x="135" y="199.9">3</text>
<text x="185" y="199.9">4</text>
<text x="235" y="199.9">5</text>
<text x="285" y="199.9">6</text>
</g>
<g font-size="1.8" fill="#0000c2">
<text x="19" y="21.5">Core circuit</text>
<text x="179.1" y="21.5">Pushbutton circuit</text>
<text x="179.1" y="80">ESP32 Programming circuit</text>
<text x="24.1" y="163.8">Buzzer + Mosfet</text>
<text x="147.3" y="175.2">Bypass</text>
<text x="115.6" y="184.1">-_Matrix</text>
<text x="80" y="189.2">P channel Mosfet</text>
<text x="115.6" y="186.7">+_Matrix</text>
<text x="44.4" y="194.3">N channel Mosfet</text>
</g>
<g font-size="1.8" fill="#008484">
<text x="98.4" y="23.2">+3.3V</text>
<text x="17.3" y="29.5">Barrel_Jack_MountingPin</text>
<text x="27.2" y="27.2">J1</text>
<text x="43.2" y="25.7">+5V</text>
<text x="66.9" y="28.8">AMS1117-3.3</text>
<text x="71.3" y="26.5">U1</text>
<text x="192.4" y="27">+3.3V</text>
<text x="219" y="27">+3.3V</text>
<text x="245.7" y="28.3">+3.3V</text>
<text x="272.4" y="28.3">+3.3V</text>
<text x="67.6" y="32.6">VI</text>
<text x="74.7" y="32.6">VO</text>
<text x="108.9" y="33.9">C21</text>
<text x="196.3" y="35.3">R4</text>
<text x="223" y="35.3">R6</text>
<text x="47.9" y="40.3">22uF/10V</text>
<text x="54.8" y="37.8">C1</text>
<text x="73" y="36.8" transform="rotate(-90 73 36.8)">GND</text>
<text x="88.2" y="36.6">C3</text>
<text x="88.6" y="40.3">22uF/10V</text>
<text x="106.6" y="36.2">22uF/10V</text>
<text x="185.6" y="36.3">R3</text>
<text x="185.7" y="38.6">1k</text>
<text x="196.4" y="37.6">10k</text>
<text x="212.2" y="36.3">R5</text>
<text x="212.4" y="38.6">1k</text>
<text x="223.1" y="37.6">10k</text>
<text x="238.9" y="37.6">R7</text>
<text x="239.1" y="39.9">1k</text>
<text x="249.6" y="36.6">R8</text>
<text x="249.8" y="38.9">10k</text>
<text x="265.6" y="37.6">R9</text>
<text x="265.7" y="39.9">1k</text>
<text x="276.4" y="36.6">R10</text>
<text x="276.4" y="38.9">10k</text>
<text x="106.4" y="46.4">0.1uF/50V</text>
<text x="108.9" y="44.1">C22</text>
<text x="179.7" y="47.7" transform="rotate(-90 179.7 47.7)">2</text>
<text x="182.2" y="47.7" transform="rotate(-90 182.2 47.7)">1</text>
<text x="197.4" y="47.9">C2</text>
<text x="206.4" y="47.7" transform="rotate(-90 206.4 47.7)">2</text>
<text x="208.9" y="47.7" transform="rotate(-90 208.9 47.7)">1</text>
<text x="224.1" y="47.9">C8</text>
<text x="67.9" y="53.7">+3.3V</text>
<text x="70.6" y="49.8">GND</text>
<text x="180.9" y="53.7" transform="rotate(-90 180.9 53.7)">SW3</text>
<text x="197.6" y="50.2">10nF</text>
<text x="207.6" y="53.7" transform="rotate(-90 207.6 53.7)">SW4</text>
<text x="224.2" y="50.2">10nF</text>
<text x="233" y="49" transform="rotate(-90 233 49)">2</text>
<text x="235.6" y="49" transform="rotate(-90 235.6 49)">1</text>
<text x="250.9" y="49.2">C12</text>
<text x="250.9" y="51.5">10nF</text>
<text x="259.7" y="49" transform="rotate(-90 259.7 49)">2</text>
<text x="262.3" y="49" transform="rotate(-90 262.3 49)">1</text>
<text x="277.5" y="49.2">C13</text>
<text x="277.6" y="51.5">10nF</text>
<text x="116.3" y="57.4">GND</text>
<text x="179.7" y="55.4" transform="rotate(-90 179.7 55.4)">4</text>
<text x="182.2" y="55.4" transform="rotate(-90 182.2 55.4)">3</text>
<text x="186" y="56.2" transform="rotate(-90 186 56.2)">B3F-4050</text>
<text x="206.4" y="55.4" transform="rotate(-90 206.4 55.4)">4</text>
<text x="208.9" y="55.4" transform="rotate(-90 208.9 55.4)">3</text>
<text x="212.6" y="56.2" transform="rotate(-90 212.6 56.2)">B3F-4050</text>
<text x="233" y="56.6" transform="rotate(-90 233 56.6)">4</text>
<text x="234.2" y="55" transform="rotate(-90 234.2 55)">SW5</text>
<text x="235.6" y="56.6" transform="rotate(-90 235.6 56.6)">3</text>
<text x="239.3" y="57.5" transform="rotate(-90 239.3 57.5)">B3F-4050</text>
<text x="259.7" y="56.6" transform="rotate(-90 259.7 56.6)">4</text>
<text x="260.9" y="55" transform="rotate(-90 260.9 55)">SW6</text>
<text x="262.3" y="56.6" transform="rotate(-90 262.3 56.6)">3</text>
<text x="266" y="57.5" transform="rotate(-90 266 57.5)">B3F-4050</text>
<text x="40.3" y="64.2">0.1uF/50V</text>
<text x="42.8" y="61.8">C14</text>
<text x="71.9" y="62">R11</text>
<text x="72" y="64.3">10k</text>
<text x="81.6" y="63.2">ESP32-WROOM-32D</text>
<text x="106.8" y="63.2">U2</text>
<text x="133.1" y="63.3">SW_Push</text>
<text x="135.3" y="61">SW1</text>
<text x="88.1" y="68.2">EN</text>
<text x="101" y="69.3" transform="rotate(-90 101 69.3)">VDD</text>
<text x="104.6" y="70.7">TXD0/IO1</text>
<text x="109.7" y="68.2">IO0</text>
<text x="183.6" y="68.8">GND</text>
<text x="210.3" y="68.8">GND</text>
<text x="239.5" y="70.1">GND</text>
<text x="266.1" y="70.1">GND</text>
<text x="29.9" y="75.2">GND</text>
<text x="40.4" y="76">SW_Push</text>
<text x="42.5" y="73.7">SW2</text>
<text x="62.8" y="72.2">C9</text>
<text x="63.6" y="74.5">0.1uF/50V</text>
<text x="88.1" y="73.3">SENSOR_VP</text>
<text x="88.1" y="75.8">SENSOR_VN</text>
<text x="104.5" y="75.8">RXD0/IO3</text>
<text x="109.7" y="73.3">IO2</text>
<text x="146.8" y="75.2">GND</text>
<text x="57.9" y="82.8">GND</text>
<text x="108.7" y="83.4">IO12</text>
<text x="109.7" y="78.4">IO4</text>
<text x="109.7" y="80.9">IO5</text>
<text x="137.7" y="80.4">+3.3V</text>
<text x="108.7" y="88.5">IO14</text>
<text x="108.7" y="86">IO13</text>
<text x="135.1" y="89" transform="rotate(-90 135.1 89)">R2</text>
<text x="137.4" y="89.4" transform="rotate(-90 137.4 89.4)">10k</text>
<text x="152.6" y="84.6">J4</text>
<text x="156" y="89.8">DC</text>
<text x="156" y="87.2">CS</text>
<text x="195.1" y="87.7">Polyfuse 500mA</text>
<text x="200.9" y="85.4">F1</text>
<text x="108.7" y="91.1">IO15</text>
<text x="108.7" y="93.6">IO16</text>
<text x="156" y="94.9">SDA</text>
<text x="156" y="92.3">RES</text>
<text x="197.4" y="95">C4</text>
<text x="212.7" y="94.9">C6</text>
<text x="225.5" y="95">C10</text>
<text x="88.1" y="98.7">SDO/SD0</text>
<text x="88.1" y="101.2">SDI/SD1</text>
<text x="108.7" y="96.1">IO17</text>
<text x="108.7" y="98.7">IO18</text>
<text x="108.7" y="101.2">IO19</text>
<text x="134" y="97.7" transform="rotate(-90 134 97.7)">C16</text>
<text x="136.6" y="97.6" transform="rotate(-90 136.6 97.6)">0.1uF</text>
<text x="141.2" y="100">+3.3V</text>
<text x="156" y="99.9">VCC</text>
<text x="156" y="97.4">SLC</text>
<text x="177.2" y="101.9">USB_B_Micro</text>
<text x="182.1" y="99.6">J6</text>
<text x="197.6" y="97.3">0.1uF</text>
<text x="212.9" y="97.2">0.1uF</text>
<text x="225.6" y="97.3">4.7uF</text>
<text x="259.2" y="98.7">FT231XS</text>
<text x="259.2" y="96.2">U3</text>
<text x="88.1" y="103.8">SHD/SD2</text>
<text x="88.1" y="106.3">SWP/SD3</text>
<text x="108.7" y="103.8">IO21</text>
<text x="108.7" y="106.3">IO22</text>
<text x="132.7" y="105.1">GND</text>
<text x="145.4" y="103.8">GND</text>
<text x="156" y="102.5">GND</text>
<text x="161.8" y="106.9" transform="rotate(-90 161.8 106.9)">Oled_display_SSD1351_module</text>
<text x="180.8" y="106.3">VBUS</text>
<text x="192.5" y="105.7">GND</text>
<text x="207.7" y="105.7">GND</text>
<text x="220.4" y="105.7">GND</text>
<text x="239.3" y="103.8">3V3OUT</text>
<text x="250.8" y="103.6" transform="rotate(-90 250.8 103.6)">VCC</text>
<text x="255.9" y="105.4" transform="rotate(-90 255.9 105.4)">VCCIO</text>
<text x="262.5" y="106.3">RXD</text>
<text x="262.7" y="103.8">TXD</text>
<text x="88.1" y="111.4">SCS/CMD</text>
<text x="88.1" y="108.8">SCK/CLK</text>
<text x="108.7" y="111.4">IO25</text>
<text x="108.7" y="113.9">IO26</text>
<text x="108.7" y="108.8">IO23</text>
<text x="144.4" y="113.3">J2</text>
<text x="183.4" y="111.4">D+</text>
<text x="239.3" y="113.9">USBDP</text>
<text x="239.3" y="111.4">USBDM</text>
<text x="262.6" y="113.9">DTR</text>
<text x="262.7" y="108.8">RTS</text>
<text x="262.7" y="111.4">CTS</text>
<text x="108.7" y="116.5">IO27</text>
<text x="108.7" y="119">IO32</text>
<text x="139.8" y="119">R1</text>
<text x="142" y="115.6">HUB_75</text>
<text x="148.6" y="119">G1</text>
<text x="179.7" y="117.3" transform="rotate(-90 179.7 117.3)">Shield</text>
<text x="182.2" y="117.3" transform="rotate(-90 182.2 117.3)">GND</text>
<text x="183.9" y="116.5">ID</text>
<text x="239.3" y="119">RESET</text>
<text x="262.4" y="119">DCD</text>
<text x="262.5" y="116.5">DSR</text>
<text x="108.7" y="124.1">IO34</text>
<text x="108.7" y="121.5">IO33</text>
<text x="139.8" y="121.5">B1</text>
<text x="139.8" y="124.1">R2</text>
<text x="147.1" y="121.5">GND</text>
<text x="148.6" y="124.1">G2</text>
<text x="205.1" y="120.4">C5</text>
<text x="205.2" y="122.7">47pF</text>
<text x="215.2" y="120.4">C7</text>
<text x="215.3" y="122.7">47pF</text>
<text x="235.6" y="125.5">C11</text>
<text x="264.4" y="121.5">RI</text>
<text x="101" y="130.6" transform="rotate(-90 101 130.6)">GND</text>
<text x="108.7" y="126.6">IO35</text>
<text x="139.8" y="131.7">C</text>
<text x="139.8" y="126.6">B2</text>
<text x="139.8" y="129.2">A</text>
<text x="147.1" y="126.6">GND</text>
<text x="149.7" y="129.2">B</text>
<text x="149.7" y="131.7">D</text>
<text x="179.8" y="131.1">GND</text>
<text x="200.1" y="131.1">GND</text>
<text x="210.3" y="131.1">GND</text>
<text x="235.7" y="127.8">0.1uF</text>
<text x="260.2" y="131.7">CBUS2</text>
<text x="260.2" y="129.2">CBUS1</text>
<text x="260.2" y="126.6">CBUS0</text>
<text x="139.8" y="134.2">CLK</text>
<text x="139.8" y="136.8">OE</text>
<text x="147.1" y="136.8">GND</text>
<text x="147.5" y="134.2">STB</text>
<text x="230.6" y="136.1">GND</text>
<text x="250.8" y="136.9" transform="rotate(-90 250.8 136.9)">GND</text>
<text x="255.9" y="136.9" transform="rotate(-90 255.9 136.9)">GND</text>
<text x="260.2" y="134.2">CBUS3</text>
<text x="98.5" y="141.2">GND</text>
<text x="195.2" y="139.2">R21</text>
<text x="195.4" y="141.5">10k</text>
<text x="218.3" y="143.3">Q2</text>
<text x="162" y="148.8">GND</text>
<text x="219.2" y="145.6">SS8050-G</text>
<text x="250.9" y="151.4">GND</text>
<text x="75.9" y="166">+5V</text>
<text x="122.1" y="164.5">R1</text>
<text x="122.1" y="166.8">0R</text>
<text x="195.2" y="164.5">R22</text>
<text x="195.4" y="166.8">10k</text>
<text x="84.3" y="173">IRF7410</text>
<text x="86.5" y="170.7">Q4</text>
<text x="134.9" y="171.6">BZ1</text>
<text x="135" y="174">Buzzer</text>
<text x="218.3" y="168.5">Q3</text>
<text x="219.2" y="170.9">SS8050-G</text>
<text x="47" y="178.1">IRF7607TRPBF</text>
<text x="52.2" y="175.8">Q1</text>
<text x="69.1" y="177.5" transform="rotate(-90 69.1 177.5)">10k</text>
<text x="71.7" y="177.8" transform="rotate(-90 71.7 177.8)">R12</text>
<text x="80.8" y="177.4">S_1</text>
<text x="80.8" y="180">S_2</text>
<text x="91.2" y="180">D_3</text>
<text x="91.2" y="177.4">D_4</text>
<text x="103.3" y="178.7">Screw_Terminal_01x02</text>
<text x="25" y="184.8">R13</text>
<text x="46.5" y="182.5">S_1</text>
<text x="46.5" y="185">S_2</text>
<text x="56.9" y="185">D_3</text>
<text x="56.9" y="182.5">D_4</text>
<text x="80.8" y="182.5">S_3</text>
<text x="80.8" y="185">G</text>
<text x="91.2" y="185">D_1</text>
<text x="91.2" y="182.5">D_2</text>
<text x="103.5" y="185.1">GND</text>
<text x="126.4" y="181.9">GND</text>
<text x="150.2" y="180">J7</text>
<text x="24.9" y="187.1">4.7k</text>
<text x="31.2" y="186.9">GND</text>
<text x="46.5" y="187.6">S_3</text>
<text x="46.5" y="190.1">G</text>
<text x="56.9" y="190.1">D_1</text>
<text x="56.9" y="187.6">D_2</text>
<text x="112.1" y="188.9">J5</text>
<text x="138.4" y="192.7">Conn_01x04_Male</text>
<text x="154.4" y="194.6">GND</text>
</g>
<g font-size="1.8">
<text x="52.1" y="26.7">5V_Bypass</text>
<text x="199.4" y="40.6">S1</text>
<text x="226.1" y="40.6">S2</text>
<text x="252.7" y="41.9">S3</text>
<text x="279.4" y="41.9">S4</text>
<text x="87.9" y="54.6">3.3VBypass</text>
<text x="80" y="64.8">EN</text>
<text x="123.2" y="64.8">IO0</text>
<text x="113.3" y="69.8">35TXD0</text>
<text x="82.9" y="72.4">S4</text>
<text x="82.9" y="74.9">S3</text>
<text x="113.3" y="72.4">24B2</text>
<text x="113.3" y="77.5">26R1</text>
<text x="113.3" y="74.9">34RXD0</text>
<text x="113.3" y="82.5">14M12</text>
<text x="113.3" y="80">29D5</text>
<text x="113.3" y="87.6">13M14</text>
<text x="113.3" y="85.1">16M13</text>
<text x="147.9" y="88.9">D15</text>
<text x="148.9" y="86.4">D5</text>
<text x="232.4" y="87.6">5V_Bypass</text>
<text x="113.3" y="90.2">23D15</text>
<text x="113.3" y="92.7">27M16</text>
<text x="113.3" y="95.2">28M17</text>
<text x="147.9" y="94">D23</text>
<text x="113.3" y="97.8">30D18</text>
<text x="113.3" y="100.3">31M19</text>
<text x="147.9" y="96.5">D18</text>
<text x="113.3" y="102.9">33M21</text>
<text x="113.3" y="105.4">36M22</text>
<text x="113.3" y="107.9">37D23</text>
<text x="273" y="102.9">RXD0</text>
<text x="273" y="107.9">RTS</text>
<text x="273" y="105.4">TXD0</text>
<text x="113.3" y="110.5">10M25</text>
<text x="113.3" y="113">11M26</text>
<text x="190.5" y="110.5">D+</text>
<text x="273" y="113">DTR</text>
<text x="113.3" y="115.6">12M27</text>
<text x="113.8" y="118.1">8 M32</text>
<text x="128.7" y="118.1">M22</text>
<text x="157.5" y="118.1">M32</text>
<text x="201.9" y="115.6">D+</text>
<text x="113.8" y="123.2">6 S2</text>
<text x="113.8" y="125.7">7 S1</text>
<text x="113.8" y="120.6">9 M33</text>
<text x="128.7" y="123.2">M19</text>
<text x="128.7" y="125.7">M17</text>
<text x="128.7" y="120.6">M21</text>
<text x="157.5" y="123.2">M33</text>
<text x="128.7" y="128.3">M16</text>
<text x="129.9" y="130.8">M27</text>
<text x="157.5" y="128.3">M25</text>
<text x="157.5" y="130.8">M26</text>
<text x="128.7" y="133.3">M12</text>
<text x="128.7" y="135.9">M13</text>
<text x="158.7" y="133.3">M14</text>
<text x="222.2" y="135.9">EN</text>
<text x="180.5" y="143.5">DTR</text>
<text x="115.8" y="168.9">B2</text>
<text x="180.6" y="168.9">RTS</text>
<text x="153.7" y="184.1">RXD0</text>
<text x="153.7" y="181.6">3.3VBypass</text>
<text x="222.2" y="181.6">IO0</text>
<text x="16.8" y="189.2">R1</text>
<text x="153.7" y="186.7">TXD0</text>
</g>
<text font-size=".5" fill="#840000" x="25.5" y="39">Mounting</text>
</svg>
